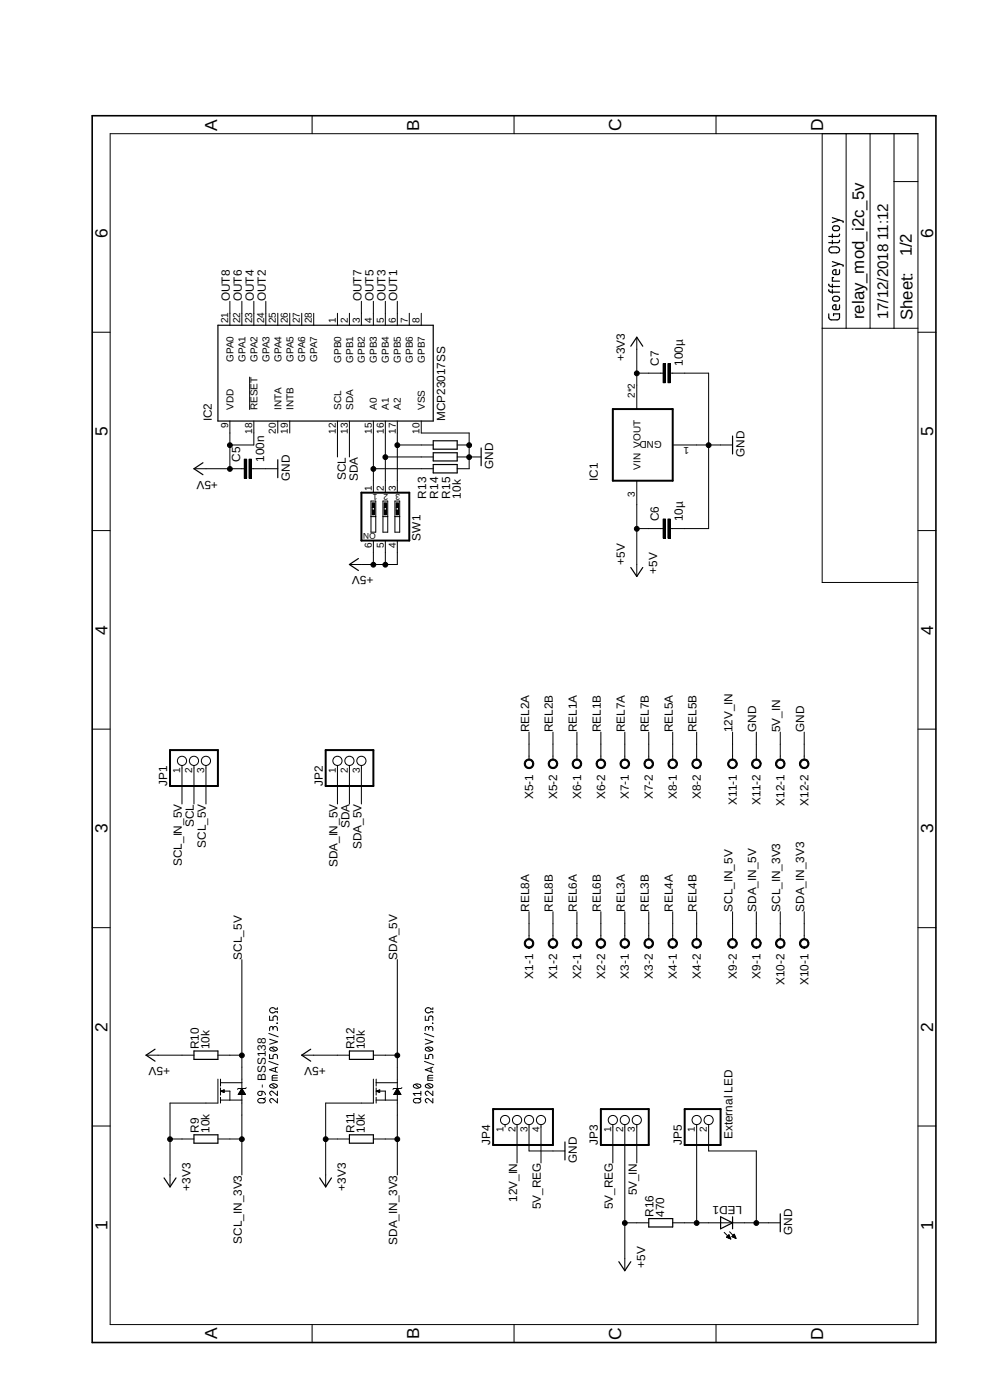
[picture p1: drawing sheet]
<svg xmlns="http://www.w3.org/2000/svg" width="210mm" height="297mm" viewBox="0 0 210 297" stroke-linecap="round" stroke-linejoin="round" font-family="sans-serif">
<path d="M19.2 24.2l179.9 261.2M199.1 24.2l-179.9 261.2" fill="none" stroke="#fff" stroke-width=".21"/>
<g fill="none" stroke="#000" stroke-width=".25">
<path d="M176 52.6l.2-.1a1.77 1.77 0 0 1 1.8 .1 .62 .62 0 0 1 0 .7 .62 .62 0 0 1-.5 .3h-1.1a.61 .61 0 0 1-.5-.3 .61 .61 0 0 1 .1-.7zM176.6 49.7v.7M176.6 51v.7M176.6 46.2l2.3 .7v.3M176.6 55.5l2.3 .8v.2M176.7 48.1a.91 .91 0 0 1 1.4 .2 .52 .52 0 0 1-.5 .6h-.5a.51 .51 0 0 1-.4-.8zM176.8 58.9h-.2v.7h1.5M178.1 57.2v.9l-.4 .2h-.6a.53 .53 0 0 1-.5-.7 .53 .53 0 0 1 .7-.4v1.1M178.1 51a.38 .38 0 0 1-.4 .5h-1.9M178.1 49.7a.38 .38 0 0 1-.4 .5h-1.9M178.1 56l-1.5 .5M178.1 46.7l-1.5 .5"/>
<path d="M46.2 69h45.7v20.3h-45.7zM133.8 73.4l1.3-1.9 1.3 1.9M175.8 66.6l.1 .9 .2 .3 1.5 .1 .4-.2 .1-1.1h-1.3v.4M175.8 61.5l.1 .3 .3 .2h1.9M175.8 60.3l.1 .3 .3 .2h1.9M176.6 60.3v.7M176.6 61.5v.7M176.7 63.1a.88 .88 0 0 1 1.4 .2 .47 .47 0 0 1-.5 .6h-.5a.49 .49 0 0 1-.5-.3 .49 .49 0 0 1 .1-.5zM178.1 64.7v.8l-.4 .2h-.6a.53 .53 0 0 1-.5-.7 .53 .53 0 0 1 .7-.3v1M43.1 98.2l-2 1.2 2 1.3M58.9 97.5v3.8M91.9 93.5h5.1v1.8h-5.1z"/>
<path d="M91.9 96.1h5.1v1.7h-5.1zM91.9 98.6h5.1v1.7h-5.1zM102.1 95v3.8M155.4 92.5v3.8M76 118.5l-1.9 1.3 1.9 1.2M133.8 120.4l1.3 1.9 1.3-1.9M32.9 222.6l-1.9 1.3 1.9 1.2M41.1 223h5.1v1.7h-5.1zM65.9 222.6l-1.9 1.3 1.9 1.2M74.1 223h5.1v1.7h-5.1zM34.8 249.9l1.3 1.9 1.2-1.9M41.1 240.7h5.1v1.8h-5.1z"/>
<path d="M67.8 249.9l1.3 1.9 1.2-1.9M74.1 240.7h5.1v1.8h-5.1zM119.8 242.3v3.8M137.6 258.5h5.1v1.8h-5.1zM152.9 258.1l2.5 1.3-2.5 1.3zM155.4 258.1v2.6M165.5 257.5v3.8M131.3 267.7l1.2 1.9 1.3-1.9"/>
</g>
<g fill="none" stroke="#000" stroke-width=".21">
<path d="M23.4 28.4h171.3v252.6h-171.3zM66.2 24.6v3.8M109.1 24.6v3.8M151.9 24.6v3.8M174.4 28.4v95.2h20.3M179.5 28.4v41.2M184.6 28.4v41.2M189.7 38.5h5M189.7 28.4v41.2M19.6 70.5h3.8M48.8 63.9v5.1M51.3 63.9v5.1"/>
<path d="M53 79.9v7.1M53.8 63.9v5.1M56.4 63.9v5.1M58.9 66.5v2.5M61.5 66.5v2.5M64 66.5v2.5M66.5 66.5v2.5M71.6 66.5v2.5M74.1 66.5v2.5M76.7 63.9v5.1M79.2 63.9v5.1M81.7 63.9v5.1"/>
<path d="M84.3 63.9v5.1M86.8 66.5v2.5M89.4 66.5v2.5M135.1 71.5v15.3M135.1 79.2h5.6M140.7 77.1h.5v4.1h-.5zM141.7 77.1h.5v4.1h-.5zM142.2 79.2h8.1v32.9h-8.1M174.4 69.6h20.3M194.7 70.5h3.8M41.1 99.4h10.7M48.8 89.3v10.1"/>
<path d="M51.8 97.4h.5v4.1h-.5zM52.8 97.4h.5v4.1h-.5zM53.3 99.4h5.6M53.8 89.3v5.1h-5M58.9 89.3v2.6M61.5 89.3v2.6M71.6 89.3v7.6M74.1 89.3v7.6M79.2 89.3v15.2M79.2 99.4h12.7M81.7 89.3v15.2M81.7 96.9h10.2"/>
<path d="M84.3 89.3v15.2M84.3 94.4h7.6M89.4 89.3v2.6h10.1v7.5h-2.5M97 96.9h5.1M97 94.4h2.5M142.7 94.4h12.7M19.6 112.6h3.8M78.7 106.3h1v6.6h-1zM78.7 109.6h1M79 108.2h.5v1h-.5zM79 106.7h.5v1h-.5zM79 107.7v.5"/>
<path d="M79.2 114.7v5.1M79.5 107.7v.5M81.2 106.3h1.1v6.6h-1.1zM81.2 109.6h1.1M81.5 108.2h.5v1h-.5zM81.5 106.7h.5v1h-.5zM81.5 107.7v.5M81.7 114.7v5.1M82 107.7v.5M83.8 106.3h1v6.6h-1zM83.8 109.6h1M84 108.2h.5v1h-.5z"/>
<path d="M84 106.7h.5v1h-.5zM84 107.7v.5M84.3 114.7v5.1h-10.2M84.5 107.7v.5M135.1 102v20.3M135.1 112.1h5.6M140.7 110.1h.5v4.1h-.5zM141.7 110.1h.5v4.1h-.5zM194.7 112.6h3.8M19.6 154.7h3.8M112.2 155.3v5.9M117.3 155.3v5.9"/>
<path d="M122.4 155.3v5.9M127.5 155.3v5.9M132.5 155.3v5.9M137.6 155.3v5.9M142.7 155.3v5.9M147.8 155.3v5.9M155.4 155.3v5.9M160.4 155.3v5.9M165.5 155.3v5.9M170.6 155.3v5.9M194.7 154.7h3.8M38.6 162.4v8.2"/>
<path d="M41.1 162.4v8.2M43.7 162.4v8.2M71.6 162.4v8.2M74.1 162.4v8.2M76.7 162.4v8.2M111.6 161.2a1.02 1.02 0 0 1 1.6 .5 1.02 1.02 0 0 1-1 1.4v-.3a.78 .78 0 0 1-.6-1.1 .78 .78 0 0 1 1.2-.2 .78 .78 0 0 1-.3 1.3h-.3v.3a1.03 1.03 0 0 1-.9-.7 1.03 1.03 0 0 1 .3-1.2zM116.7 161.2a1.02 1.02 0 0 1 1.6 .5 1.02 1.02 0 0 1-1 1.4v-.3a.78 .78 0 0 1-.7-1.1 .78 .78 0 0 1 1.3-.2 .78 .78 0 0 1-.3 1.3h-.3v.3a1.03 1.03 0 0 1-1-.7 1.03 1.03 0 0 1 .4-1.2zM121.8 161.2a1.02 1.02 0 0 1 1.6 .5 1.02 1.02 0 0 1-1 1.4v-.3a.78 .78 0 0 1-.7-1.1 .78 .78 0 0 1 1.3-.2 .78 .78 0 0 1-.3 1.3h-.3v.3a1.03 1.03 0 0 1-1-.7 1.03 1.03 0 0 1 .4-1.2zM126.9 161.2a1.02 1.02 0 0 1 1.5 .5 1.02 1.02 0 0 1-.9 1.4v-.3a.78 .78 0 0 1-.7-1.1 .78 .78 0 0 1 1.3-.2 .78 .78 0 0 1-.3 1.3h-.3v.3a1.03 1.03 0 0 1-1-.7 1.03 1.03 0 0 1 .4-1.2zM132 161.2a1.02 1.02 0 0 1 1.5 .5 1.02 1.02 0 0 1-1 1.4v-.3a.78 .78 0 0 1-.6-1.1 .78 .78 0 0 1 1.3-.2 .78 .78 0 0 1-.4 1.3h-.3v.3a1.03 1.03 0 0 1-.9-.7 1.03 1.03 0 0 1 .4-1.2zM137 161.2a1.03 1.03 0 0 1 1.6 .5 1.03 1.03 0 0 1-1 1.4v-.3a.78 .78 0 0 1-.6-1.1 .78 .78 0 0 1 1.2-.2 .78 .78 0 0 1-.3 1.3h-.3v.3a1.05 1.05 0 0 1-.9-.7 1.05 1.05 0 0 1 .3-1.2zM142.1 161.2a1.03 1.03 0 0 1 1.6 .5 1.03 1.03 0 0 1-1 1.4v-.3a.78 .78 0 0 1-.7-1.1 .78 .78 0 0 1 1.3-.2 .78 .78 0 0 1-.3 1.3h-.3v.3a1.05 1.05 0 0 1-1-.7 1.05 1.05 0 0 1 .4-1.2z"/>
<path d="M147.2 161.2a1.03 1.03 0 0 1 1.5 .5 1.03 1.03 0 0 1-.9 1.4v-.3a.78 .78 0 0 1-.7-1.1 .78 .78 0 0 1 1.3-.2 .78 .78 0 0 1-.3 1.3h-.3v.3a1.05 1.05 0 0 1-1-.7 1.05 1.05 0 0 1 .4-1.2zM154.8 161.2a1.02 1.02 0 0 1 1.5 .5 1.02 1.02 0 0 1-.9 1.4v-.3a.78 .78 0 0 1-.7-1.1 .78 .78 0 0 1 1.3-.2 .78 .78 0 0 1-.3 1.3h-.3v.3a1.03 1.03 0 0 1-1-.7 1.03 1.03 0 0 1 .4-1.2zM159.9 161.2a1.02 1.02 0 0 1 1.5 .5 1.02 1.02 0 0 1-1 1.4v-.3a.78 .78 0 0 1-.6-1.1 .78 .78 0 0 1 1.3-.2 .78 .78 0 0 1-.3 1.3h-.4v.3a1.03 1.03 0 0 1-.9-.7 1.03 1.03 0 0 1 .4-1.2zM164.9 161.2a1.02 1.02 0 0 1 1.6 .5 1.02 1.02 0 0 1-1 1.4v-.3a.78 .78 0 0 1-.6-1.1 .78 .78 0 0 1 1.3-.2 .78 .78 0 0 1-.3 1.3h-.4v.3a1.03 1.03 0 0 1-.9-.7 1.03 1.03 0 0 1 .3-1.2zM170 161.2a1.02 1.02 0 0 1 1.6 .5 1.02 1.02 0 0 1-1 1.4v-.3a.78 .78 0 0 1-.6-1.1 .78 .78 0 0 1 1.3-.2 .78 .78 0 0 1-.4 1.3h-.3v.3a1.03 1.03 0 0 1-1-.7 1.03 1.03 0 0 1 .4-1.2zM19.6 196.8h3.8M111.6 199.3a1.02 1.02 0 0 1 1.6 .5 1.02 1.02 0 0 1-1 1.4v-.3a.77 .77 0 0 1-.8-1 .77 .77 0 0 1 1.3-.3 .77 .77 0 0 1-.2 1.2l-.3 .1v.3a1.03 1.03 0 0 1-.9-.7 1.03 1.03 0 0 1 .3-1.2zM112.2 193.4v5.9M116.7 199.3a1.02 1.02 0 0 1 1.6 .5 1.02 1.02 0 0 1-1 1.4v-.3a.77 .77 0 0 1-.8-1 .77 .77 0 0 1 1.2-.3 .77 .77 0 0 1-.1 1.2l-.3 .1v.3a1.03 1.03 0 0 1-1-.7 1.03 1.03 0 0 1 .4-1.2zM117.3 193.4v5.9M121.8 199.3a1.02 1.02 0 0 1 1.6 .5 1.02 1.02 0 0 1-1 1.4v-.3a.77 .77 0 0 1-.8-1 .77 .77 0 0 1 1.2-.3 .77 .77 0 0 1-.1 1.2l-.3 .1v.3a1.03 1.03 0 0 1-1-.7 1.03 1.03 0 0 1 .4-1.2zM122.4 193.4v5.9"/>
<path d="M126.9 199.3a1.02 1.02 0 0 1 1.5 .5 1.02 1.02 0 0 1-.9 1.4v-.3a.77 .77 0 0 1-.8-1 .77 .77 0 0 1 1.2-.3 .77 .77 0 0 1-.1 1.2l-.3 .1v.3a1.03 1.03 0 0 1-1-.7 1.03 1.03 0 0 1 .4-1.2zM127.5 193.4v5.9M132 199.3a1.02 1.02 0 0 1 1.5 .5 1.02 1.02 0 0 1-1 1.4v-.3a.77 .77 0 0 1-.7-1 .77 .77 0 0 1 1.2-.3 .77 .77 0 0 1-.2 1.2l-.3 .1v.3a1.03 1.03 0 0 1-.9-.7 1.03 1.03 0 0 1 .4-1.2zM132.5 193.4v5.9M137 199.3a1.03 1.03 0 0 1 1.6 .5 1.03 1.03 0 0 1-1 1.4v-.3a.77 .77 0 0 1-.8-1 .77 .77 0 0 1 1.3-.3 .77 .77 0 0 1-.2 1.2l-.3 .1v.3a1.05 1.05 0 0 1-.9-.7 1.05 1.05 0 0 1 .3-1.2zM137.6 193.4v5.9M142.1 199.3a1.03 1.03 0 0 1 1.6 .5 1.03 1.03 0 0 1-1 1.4v-.3a.77 .77 0 0 1-.8-1 .77 .77 0 0 1 1.2-.3 .77 .77 0 0 1-.1 1.2l-.3 .1v.3a1.05 1.05 0 0 1-1-.7 1.05 1.05 0 0 1 .4-1.2zM142.7 193.4v5.9M147.2 199.3a1.03 1.03 0 0 1 1.5 .5 1.03 1.03 0 0 1-.9 1.4v-.3a.77 .77 0 0 1-.8-1 .77 .77 0 0 1 1.2-.3 .77 .77 0 0 1-.1 1.2l-.3 .1v.3a1.05 1.05 0 0 1-1-.7 1.05 1.05 0 0 1 .4-1.2zM147.8 193.4v5.9M154.8 199.3a1.02 1.02 0 0 1 1.5 .5 1.02 1.02 0 0 1-.9 1.4v-.3a.77 .77 0 0 1-.8-1 .77 .77 0 0 1 1.2-.3 .77 .77 0 0 1-.1 1.2l-.3 .1v.3a1.03 1.03 0 0 1-1-.7 1.03 1.03 0 0 1 .4-1.2zM155.4 193.4v5.9"/>
<path d="M159.9 199.3a1.02 1.02 0 0 1 1.5 .5 1.02 1.02 0 0 1-1 1.4v-.3a.77 .77 0 0 1-.7-1 .77 .77 0 0 1 1.2-.3 .77 .77 0 0 1-.1 1.2l-.4 .1v.3a1.03 1.03 0 0 1-.9-.7 1.03 1.03 0 0 1 .4-1.2zM160.4 193.4v5.9M164.9 199.3a1.02 1.02 0 0 1 1.6 .5 1.02 1.02 0 0 1-1 1.4v-.3a.77 .77 0 0 1-.7-1 .77 .77 0 0 1 1.2-.3 .77 .77 0 0 1-.1 1.2l-.4 .1v.3a1.03 1.03 0 0 1-.9-.7 1.03 1.03 0 0 1 .3-1.2zM165.5 193.4v5.9M170 199.3a1.02 1.02 0 0 1 1.6 .5 1.02 1.02 0 0 1-1 1.4v-.3a.77 .77 0 0 1-.7-1 .77 .77 0 0 1 1.2-.3 .77 .77 0 0 1-.2 1.2l-.3 .1v.3a1.03 1.03 0 0 1-1-.7 1.03 1.03 0 0 1 .4-1.2zM170.6 193.4v5.9M194.7 196.8h3.8M51.3 203.6v45.7M57 219.2l2 .8M57.2 215.6v.9h.7v-.6l.4-.3a.4 .4 0 0 1 .5 .3v.6M57.9 218.2a.47 .47 0 0 1 .5-.4 .47 .47 0 0 1 .4 .4v.5M57.9 218.5v-.4a.36 .36 0 0 0-.3-.3 .36 .36 0 0 0-.4 .3v.6"/>
<path d="M58.8 217v.1zM58.8 213.8v.3h-.4a.62 .62 0 0 0-1-.2 .62 .62 0 0 0 0 .9 .62 .62 0 0 0 1-.2h.4v.3M84.3 203.6v27.3M90 219.2l2 .8M90.2 215.6v.9h.7v-.6a.46 .46 0 0 1 .5-.3 .46 .46 0 0 1 .4 .3v.6M90.9 218.2l.1-.2a.43 .43 0 0 1 .5-.2 .43 .43 0 0 1 .3 .4v.5M90.9 218.5v-.6a.37 .37 0 0 0-.4-.1 .37 .37 0 0 0-.3 .3v.6M91.7 217l.1 .1zM91.8 213.8v.3h-.4a.62 .62 0 0 0-1-.2 .62 .62 0 0 0 0 .9 .62 .62 0 0 0 1-.2h.4v.3M19.6 238.9h3.8M31 223.9h10.1M46.2 228.9v5.1h-10.1v17.8"/>
<path d="M46.2 223.9h5.1M46.8 228.9v1.5M46.8 230.8v1.5M46.8 232.8v1.2M46.8 233.4h4.5M46.8 229.7h4.5M46.8 231.5l.7-.3v.5zM46.8 231.5h.1M46.9 231.4v.2M47 231.4v.2M47.1 231.4v.2M47.2 231.4v.2"/>
<path d="M47.3 231.4v.2M47.4 231.3v.4M47.5 231.3v.4M47.5 231.5h1.3v1.9M50.5 232.2h.1M50.6 232v.2M50.7 231.9v.3M50.8 231.7v.5M50.9 231.6v.6M51 231.4v.8M51.1 231.3v.9M51.2 231.1v1.1"/>
<path d="M51.3 230.9l.8 1.3h-1.6zM51.4 231.1v1.1M51.4 231.2v1M51.5 231.4v.8M51.6 231.5v.7M51.7 231.6v.6M51.8 231.8v.4M51.9 231.9v.3M52 232.1v.1M52.2 230.8l-.1 .1h-1.6l-.1 .2M54.7 231.7l.4-.2h.5v.6a.46 .46 0 0 1-.6 .3 .46 .46 0 0 1-.3-.7zM54.9 233.1l.9-.1a.47 .47 0 0 1 .5 .5 .47 .47 0 0 1-.5 .5h-.7a.46 .46 0 0 1-.4-.4 .46 .46 0 0 1 .2-.5z"/>
<path d="M55.6 231.5a.72 .72 0 0 1 .7 .7M56.3 232.9l-.4 .4M57 225.2l2 .7M57.2 223.7v.9h.7v-.6l.4-.3a.4 .4 0 0 1 .5 .3v.6M57.2 220.5l1.6 .5-1.6 .5M57.3 230.2l.1-.1a.96 .96 0 0 1 1.4 .3 .96 .96 0 0 1-1.6 0zM57.3 222.4l.7-.3a.56 .56 0 0 1 .8 .7l-.8 .2a.58 .58 0 0 1-.7-.6zM57.6 230l.9 .8M57.6 222.2l.9 .7M57.7 228.7h1.1M58.4 226.5v.9M58.8 233v1l-.9-.8a.45 .45 0 0 0-.7 .2 .45 .45 0 0 0 .4 .6"/>
<path d="M58.8 231.5v.9l-.9-.8a.44 .44 0 0 0-.7 .2 .44 .44 0 0 0 .4 .6M58.8 228.1h-.8l-.3 .3v.8h1.1M58.8 226.4l-1.6 .5 1.6 .6M64 223.9h10.1M79.2 228.9v5.1h-10.1v17.8M79.2 223.9h5.1M79.8 233.4h4.5M79.8 229.7h4.5M79.8 228.9v1.5M79.8 230.8v1.5M79.8 232.8v1.2M79.8 231.5l.8-.3v.5z"/>
<path d="M79.9 231.5h.1M80 231.4v.2M80.1 231.4v.2M80.2 231.4v.2M80.3 231.3v.4M80.4 231.3v.4M80.5 231.3v.4M80.6 231.5h1.1v1.9M83.6 232.1v.1M83.7 231.9v.3M83.8 231.8v.4M83.9 231.6v.6"/>
<path d="M83.9 231.5v.7M84 231.4v.8M84.1 231.2v1M84.2 231.1v1.1M84.3 232.2v17.1M84.3 230.9l.7 1.3h-1.5zM84.3 231v1.2M84.4 231.1v1.1M84.5 231.3v.9M84.6 231.4v.8M84.7 231.6v.6M84.8 231.7v.5"/>
<path d="M84.8 231.9v.3M84.9 232v.2M85 232.2h.1M85.3 230.8l-.3 .1h-1.5l-.1 .2M87.9 233.1l1-.1a.47 .47 0 0 1 .4 .5 .47 .47 0 0 1-.4 .5h-.8a.48 .48 0 0 1-.4-.4 .48 .48 0 0 1 .2-.5zM87.9 230.1l.6-.1a.58 .58 0 0 1 .7 .6l-.1 .1a.96 .96 0 0 1-1.4-.3zM88.1 230l.8 .8M89.3 232.9l-.4 .4M89.3 232h-1.6l.4 .4M89.3 231.5v.9M90 225.2l2 .7M90.2 223.7v.9h.7v-.6a.46 .46 0 0 1 .5-.3 .46 .46 0 0 1 .4 .3v.6"/>
<path d="M90.2 220.5l1.6 .5-1.6 .5M90.3 222.4l.7-.3a.58 .58 0 0 1 .8 .7l-.8 .2a.67 .67 0 0 1-.8-.4zM90.4 230.1a.96 .96 0 0 1 1.4 .3 .93 .93 0 0 1-1.6 0zM90.6 230l.9 .8M90.6 222.2l.9 .7M90.8 228.7h1M91.4 226.5v.9M91.8 233v1l-.9-.8a.46 .46 0 0 0-.7 .1 .46 .46 0 0 0 .4 .7M91.8 231.5v.9l-.9-.8a.45 .45 0 0 0-.7 .2 .45 .45 0 0 0 .4 .6M91.8 228.1h-.8l-.2 .3v.8h1M91.8 226.4l-1.6 .5 1.6 .6M107.1 238.5v.6"/>
<path d="M109.7 238.5v8.2M112.2 238.5v5.7h7.6M114.8 238.5v8.2M130 238.5v8.2M132.5 238.5v31.1M135.1 238.5v8.2M147.8 238.5v20.9M150.3 238.5v5.7h10.1v15.2M194.7 238.9h3.8M36.1 241.6h5M46.2 241.6h5.1M69.1 241.6h5"/>
<path d="M79.2 241.6h5.1M132.5 259.4h5.1M142.7 259.4h22.8M153.6 261.5l1.4 1.3M154.1 262.5l.9 .3M154.1 262.5l.5-.5 .4 .8M154.1 262.5h.1M154.2 262.4v.1M154.3 262.3v.3M154.4 262.2v.4M154.5 262.1v.5M154.6 262v.7"/>
<path d="M154.8 261.3l1.3 1.4M154.8 262.3v.5M154.9 262.5v.3M154.9 262.7v.1M155.3 262.3l.8 .4M155.3 262.3l.4-.5 .4 .9M155.4 262.2l-.1 .1M155.4 262.1v.3M155.5 262v.5M155.7 262v.5M155.7 261.9v.7M155.8 262v.6"/>
<path d="M155.9 262.2v.4M156 262.4v.3M156.1 262.6v.1M66.2 281v3.8M109.1 281v3.8M151.9 281v3.8"/>
<circle cx="135.1" cy="79.2" r=".51"/>
<circle cx="48.8" cy="99.5" r=".51"/>
<circle cx="48.8" cy="94.4" r=".51"/>
<circle cx="79.2" cy="99.5" r=".51"/>
<circle cx="81.7" cy="97" r=".51"/>
<circle cx="84.3" cy="94.4" r=".51"/>
<circle cx="99.5" cy="97" r=".51"/>
<circle cx="99.5" cy="94.4" r=".51"/>
<circle cx="150.3" cy="94.4" r=".51"/>
<circle cx="79.2" cy="119.8" r=".51"/>
<circle cx="81.7" cy="119.8" r=".51"/>
<circle cx="135.1" cy="112.2" r=".51"/>
<circle cx="38.6" cy="161.4" r=".98"/>
<circle cx="41.1" cy="161.4" r=".98"/>
<circle cx="43.7" cy="161.4" r=".98"/>
<circle cx="71.6" cy="161.4" r=".98"/>
<circle cx="74.1" cy="161.4" r=".98"/>
<circle cx="76.7" cy="161.4" r=".98"/>
<circle cx="51.3" cy="223.9" r=".51"/>
<circle cx="84.3" cy="223.9" r=".51"/>
<circle cx="107.1" cy="237.6" r=".98"/>
<circle cx="109.7" cy="237.6" r=".98"/>
<circle cx="112.2" cy="237.6" r=".98"/>
<circle cx="114.8" cy="237.6" r=".98"/>
<circle cx="130" cy="237.6" r=".98"/>
<circle cx="132.5" cy="237.6" r=".98"/>
<circle cx="135.1" cy="237.6" r=".98"/>
<circle cx="147.8" cy="237.6" r=".98"/>
<circle cx="150.3" cy="237.6" r=".98"/>
<circle cx="36.1" cy="241.7" r=".51"/>
<circle cx="51.3" cy="241.7" r=".51"/>
<circle cx="69.1" cy="241.7" r=".51"/>
<circle cx="84.3" cy="241.7" r=".51"/>
<circle cx="132.5" cy="259.5" r=".51"/>
<circle cx="147.8" cy="259.5" r=".51"/>
<circle cx="160.4" cy="259.5" r=".51"/>
</g>
<path d="M19.6 24.6h178.9v260.2h-178.9z" fill="none" stroke="#000" stroke-width=".34"/>
<g fill="#000">
<path d="M140.7 77.1h.5v4.1h-.5z" fill-rule="evenodd"/>
<path d="M141.7 77.1h.5v4.1h-.5z" fill-rule="evenodd"/>
<path d="M51.8 97.4h.5v4.1h-.5z" fill-rule="evenodd"/>
<path d="M52.8 97.4h.5v4.1h-.5z" fill-rule="evenodd"/>
<path d="M79 108.2h.5v1h-.5z" fill-rule="evenodd"/>
<path d="M79 106.7h.5v1h-.5z" fill-rule="evenodd"/>
<path d="M81.5 108.2h.5v1h-.5z" fill-rule="evenodd"/>
<path d="M81.5 106.7h.5v1h-.5z" fill-rule="evenodd"/>
<path d="M84 108.2h.5v1h-.5z" fill-rule="evenodd"/>
<path d="M84 106.7h.5v1h-.5z" fill-rule="evenodd"/>
<path d="M140.7 110.1h.5v4.1h-.5z" fill-rule="evenodd"/>
<path d="M141.7 110.1h.5v4.1h-.5z" fill-rule="evenodd"/>
<path d="M111.6 161.2a1.02 1.02 0 0 1 1.6 .5 1.02 1.02 0 0 1-1 1.4v-.3a.78 .78 0 0 1-.6-1.1 .78 .78 0 0 1 1.2-.2 .78 .78 0 0 1-.3 1.3h-.3v.3a1.03 1.03 0 0 1-.9-.7 1.03 1.03 0 0 1 .3-1.2z" fill-rule="evenodd"/>
<path d="M116.7 161.2a1.02 1.02 0 0 1 1.6 .5 1.02 1.02 0 0 1-1 1.4v-.3a.78 .78 0 0 1-.7-1.1 .78 .78 0 0 1 1.3-.2 .78 .78 0 0 1-.3 1.3h-.3v.3a1.03 1.03 0 0 1-1-.7 1.03 1.03 0 0 1 .4-1.2z" fill-rule="evenodd"/>
<path d="M121.8 161.2a1.02 1.02 0 0 1 1.6 .5 1.02 1.02 0 0 1-1 1.4v-.3a.78 .78 0 0 1-.7-1.1 .78 .78 0 0 1 1.3-.2 .78 .78 0 0 1-.3 1.3h-.3v.3a1.03 1.03 0 0 1-1-.7 1.03 1.03 0 0 1 .4-1.2z" fill-rule="evenodd"/>
<path d="M126.9 161.2a1.02 1.02 0 0 1 1.5 .5 1.02 1.02 0 0 1-.9 1.4v-.3a.78 .78 0 0 1-.7-1.1 .78 .78 0 0 1 1.3-.2 .78 .78 0 0 1-.3 1.3h-.3v.3a1.03 1.03 0 0 1-1-.7 1.03 1.03 0 0 1 .4-1.2z" fill-rule="evenodd"/>
<path d="M132 161.2a1.02 1.02 0 0 1 1.5 .5 1.02 1.02 0 0 1-1 1.4v-.3a.78 .78 0 0 1-.6-1.1 .78 .78 0 0 1 1.3-.2 .78 .78 0 0 1-.4 1.3h-.3v.3a1.03 1.03 0 0 1-.9-.7 1.03 1.03 0 0 1 .4-1.2z" fill-rule="evenodd"/>
<path d="M137 161.2a1.03 1.03 0 0 1 1.6 .5 1.03 1.03 0 0 1-1 1.4v-.3a.78 .78 0 0 1-.6-1.1 .78 .78 0 0 1 1.2-.2 .78 .78 0 0 1-.3 1.3h-.3v.3a1.05 1.05 0 0 1-.9-.7 1.05 1.05 0 0 1 .3-1.2z" fill-rule="evenodd"/>
<path d="M142.1 161.2a1.03 1.03 0 0 1 1.6 .5 1.03 1.03 0 0 1-1 1.4v-.3a.78 .78 0 0 1-.7-1.1 .78 .78 0 0 1 1.3-.2 .78 .78 0 0 1-.3 1.3h-.3v.3a1.05 1.05 0 0 1-1-.7 1.05 1.05 0 0 1 .4-1.2z" fill-rule="evenodd"/>
<path d="M147.2 161.2a1.03 1.03 0 0 1 1.5 .5 1.03 1.03 0 0 1-.9 1.4v-.3a.78 .78 0 0 1-.7-1.1 .78 .78 0 0 1 1.3-.2 .78 .78 0 0 1-.3 1.3h-.3v.3a1.05 1.05 0 0 1-1-.7 1.05 1.05 0 0 1 .4-1.2z" fill-rule="evenodd"/>
<path d="M154.8 161.2a1.02 1.02 0 0 1 1.5 .5 1.02 1.02 0 0 1-.9 1.4v-.3a.78 .78 0 0 1-.7-1.1 .78 .78 0 0 1 1.3-.2 .78 .78 0 0 1-.3 1.3h-.3v.3a1.03 1.03 0 0 1-1-.7 1.03 1.03 0 0 1 .4-1.2z" fill-rule="evenodd"/>
<path d="M159.9 161.2a1.02 1.02 0 0 1 1.5 .5 1.02 1.02 0 0 1-1 1.4v-.3a.78 .78 0 0 1-.6-1.1 .78 .78 0 0 1 1.3-.2 .78 .78 0 0 1-.3 1.3h-.4v.3a1.03 1.03 0 0 1-.9-.7 1.03 1.03 0 0 1 .4-1.2z" fill-rule="evenodd"/>
<path d="M164.9 161.2a1.02 1.02 0 0 1 1.6 .5 1.02 1.02 0 0 1-1 1.4v-.3a.78 .78 0 0 1-.6-1.1 .78 .78 0 0 1 1.3-.2 .78 .78 0 0 1-.3 1.3h-.4v.3a1.03 1.03 0 0 1-.9-.7 1.03 1.03 0 0 1 .3-1.2z" fill-rule="evenodd"/>
<path d="M170 161.2a1.02 1.02 0 0 1 1.6 .5 1.02 1.02 0 0 1-1 1.4v-.3a.78 .78 0 0 1-.6-1.1 .78 .78 0 0 1 1.3-.2 .78 .78 0 0 1-.4 1.3h-.3v.3a1.03 1.03 0 0 1-1-.7 1.03 1.03 0 0 1 .4-1.2z" fill-rule="evenodd"/>
<path d="M111.6 199.3a1.02 1.02 0 0 1 1.6 .5 1.02 1.02 0 0 1-1 1.4v-.3a.77 .77 0 0 1-.8-1 .77 .77 0 0 1 1.3-.3 .77 .77 0 0 1-.2 1.2l-.3 .1v.3a1.03 1.03 0 0 1-.9-.7 1.03 1.03 0 0 1 .3-1.2z" fill-rule="evenodd"/>
<path d="M116.7 199.3a1.02 1.02 0 0 1 1.6 .5 1.02 1.02 0 0 1-1 1.4v-.3a.77 .77 0 0 1-.8-1 .77 .77 0 0 1 1.2-.3 .77 .77 0 0 1-.1 1.2l-.3 .1v.3a1.03 1.03 0 0 1-1-.7 1.03 1.03 0 0 1 .4-1.2z" fill-rule="evenodd"/>
<path d="M121.8 199.3a1.02 1.02 0 0 1 1.6 .5 1.02 1.02 0 0 1-1 1.4v-.3a.77 .77 0 0 1-.8-1 .77 .77 0 0 1 1.2-.3 .77 .77 0 0 1-.1 1.2l-.3 .1v.3a1.03 1.03 0 0 1-1-.7 1.03 1.03 0 0 1 .4-1.2z" fill-rule="evenodd"/>
<path d="M126.9 199.3a1.02 1.02 0 0 1 1.5 .5 1.02 1.02 0 0 1-.9 1.4v-.3a.77 .77 0 0 1-.8-1 .77 .77 0 0 1 1.2-.3 .77 .77 0 0 1-.1 1.2l-.3 .1v.3a1.03 1.03 0 0 1-1-.7 1.03 1.03 0 0 1 .4-1.2z" fill-rule="evenodd"/>
<path d="M132 199.3a1.02 1.02 0 0 1 1.5 .5 1.02 1.02 0 0 1-1 1.4v-.3a.77 .77 0 0 1-.7-1 .77 .77 0 0 1 1.2-.3 .77 .77 0 0 1-.2 1.2l-.3 .1v.3a1.03 1.03 0 0 1-.9-.7 1.03 1.03 0 0 1 .4-1.2z" fill-rule="evenodd"/>
<path d="M137 199.3a1.03 1.03 0 0 1 1.6 .5 1.03 1.03 0 0 1-1 1.4v-.3a.77 .77 0 0 1-.8-1 .77 .77 0 0 1 1.3-.3 .77 .77 0 0 1-.2 1.2l-.3 .1v.3a1.05 1.05 0 0 1-.9-.7 1.05 1.05 0 0 1 .3-1.2z" fill-rule="evenodd"/>
<path d="M142.1 199.3a1.03 1.03 0 0 1 1.6 .5 1.03 1.03 0 0 1-1 1.4v-.3a.77 .77 0 0 1-.8-1 .77 .77 0 0 1 1.2-.3 .77 .77 0 0 1-.1 1.2l-.3 .1v.3a1.05 1.05 0 0 1-1-.7 1.05 1.05 0 0 1 .4-1.2z" fill-rule="evenodd"/>
<path d="M147.2 199.3a1.03 1.03 0 0 1 1.5 .5 1.03 1.03 0 0 1-.9 1.4v-.3a.77 .77 0 0 1-.8-1 .77 .77 0 0 1 1.2-.3 .77 .77 0 0 1-.1 1.2l-.3 .1v.3a1.05 1.05 0 0 1-1-.7 1.05 1.05 0 0 1 .4-1.2z" fill-rule="evenodd"/>
<path d="M154.8 199.3a1.02 1.02 0 0 1 1.5 .5 1.02 1.02 0 0 1-.9 1.4v-.3a.77 .77 0 0 1-.8-1 .77 .77 0 0 1 1.2-.3 .77 .77 0 0 1-.1 1.2l-.3 .1v.3a1.03 1.03 0 0 1-1-.7 1.03 1.03 0 0 1 .4-1.2z" fill-rule="evenodd"/>
<path d="M159.9 199.3a1.02 1.02 0 0 1 1.5 .5 1.02 1.02 0 0 1-1 1.4v-.3a.77 .77 0 0 1-.7-1 .77 .77 0 0 1 1.2-.3 .77 .77 0 0 1-.1 1.2l-.4 .1v.3a1.03 1.03 0 0 1-.9-.7 1.03 1.03 0 0 1 .4-1.2z" fill-rule="evenodd"/>
<path d="M164.9 199.3a1.02 1.02 0 0 1 1.6 .5 1.02 1.02 0 0 1-1 1.4v-.3a.77 .77 0 0 1-.7-1 .77 .77 0 0 1 1.2-.3 .77 .77 0 0 1-.1 1.2l-.4 .1v.3a1.03 1.03 0 0 1-.9-.7 1.03 1.03 0 0 1 .3-1.2z" fill-rule="evenodd"/>
<path d="M170 199.3a1.02 1.02 0 0 1 1.6 .5 1.02 1.02 0 0 1-1 1.4v-.3a.77 .77 0 0 1-.7-1 .77 .77 0 0 1 1.2-.3 .77 .77 0 0 1-.2 1.2l-.3 .1v.3a1.03 1.03 0 0 1-1-.7 1.03 1.03 0 0 1 .4-1.2z" fill-rule="evenodd"/>
<circle cx="135.1" cy="79.2" r=".51"/>
<circle cx="48.8" cy="99.5" r=".51"/>
<circle cx="48.8" cy="94.4" r=".51"/>
<circle cx="79.2" cy="99.5" r=".51"/>
<circle cx="81.7" cy="97" r=".51"/>
<circle cx="84.3" cy="94.4" r=".51"/>
<circle cx="99.5" cy="97" r=".51"/>
<circle cx="99.5" cy="94.4" r=".51"/>
<circle cx="150.3" cy="94.4" r=".51"/>
<circle cx="79.2" cy="119.8" r=".51"/>
<circle cx="81.7" cy="119.8" r=".51"/>
<circle cx="135.1" cy="112.2" r=".51"/>
<circle cx="51.3" cy="223.9" r=".51"/>
<circle cx="84.3" cy="223.9" r=".51"/>
<circle cx="36.1" cy="241.7" r=".51"/>
<circle cx="51.3" cy="241.7" r=".51"/>
<circle cx="69.1" cy="241.7" r=".51"/>
<circle cx="84.3" cy="241.7" r=".51"/>
<circle cx="132.5" cy="259.5" r=".51"/>
<circle cx="147.8" cy="259.5" r=".51"/>
<circle cx="160.4" cy="259.5" r=".51"/>
</g>
<path d="M130 86.8h12.7v15.2h-12.7zM76.7 104.5h10.1v10.2h-10.1zM36.1 159.1h10.1v7.7h-10.1zM69.1 159.1h10.1v7.7h-10.1zM104.6 235.3h12.7v7.6h-12.7zM127.5 235.3h10.1v7.6h-10.1zM145.2 235.3h7.7v7.6h-7.7z" fill="none" stroke="#000" stroke-width=".42"/>
<g font-size="3.7">
<text x="46.1" y="27.7" transform="rotate(-90 46.1 27.7)">A</text>
<text x="88.9" y="27.7" transform="rotate(-90 88.9 27.7)">B</text>
<text x="131.8" y="27.8" transform="rotate(-90 131.8 27.8)">C</text>
<text x="174.6" y="27.8" transform="rotate(-90 174.6 27.8)">D</text>
<text x="22.8" y="50.4" transform="rotate(-90 22.8 50.4)">6</text>
<text x="198" y="50.4" transform="rotate(-90 198 50.4)">6</text>
<text x="22.8" y="92.5" transform="rotate(-90 22.8 92.5)">5</text>
<text x="198" y="92.5" transform="rotate(-90 198 92.5)">5</text>
<text x="22.8" y="134.7" transform="rotate(-90 22.8 134.7)">4</text>
<text x="198" y="134.7" transform="rotate(-90 198 134.7)">4</text>
<text x="22.8" y="176.7" transform="rotate(-90 22.8 176.7)">3</text>
<text x="198" y="176.7" transform="rotate(-90 198 176.7)">3</text>
<text x="22.8" y="218.9" transform="rotate(-90 22.8 218.9)">2</text>
<text x="198" y="218.9" transform="rotate(-90 198 218.9)">2</text>
<text x="22.8" y="261" transform="rotate(-90 22.8 261)">1</text>
<text x="198" y="261" transform="rotate(-90 198 261)">1</text>
<text x="46.1" y="284.1" transform="rotate(-90 46.1 284.1)">A</text>
<text x="88.9" y="284.1" transform="rotate(-90 88.9 284.1)">B</text>
<text x="131.8" y="284.2" transform="rotate(-90 131.8 284.2)">C</text>
<text x="174.6" y="284.2" transform="rotate(-90 174.6 284.2)">D</text>
</g>
<g font-size="3.6">
<text x="193.5" y="54.4" transform="rotate(-90 193.5 54.4)">1/2</text>
<text x="183.3" y="67.7" transform="rotate(-90 183.3 67.7)">relay_mod_i2c_5v</text>
<text x="193.6" y="68" transform="rotate(-90 193.6 68)">Sheet:</text>
</g>
<text font-size="3.2" x="188.4" y="67.7" transform="rotate(-90 188.4 67.7)">17/12/2018 11:12</text>
<g font-size="2.5">
<text x="48.8" y="63.9" transform="rotate(-90 48.8 63.9)">OUT8</text>
<text x="51.3" y="63.9" transform="rotate(-90 51.3 63.9)">OUT6</text>
<text x="53.8" y="63.9" transform="rotate(-90 53.8 63.9)">OUT4</text>
<text x="56.4" y="63.9" transform="rotate(-90 56.4 63.9)">OUT2</text>
<text x="76.7" y="63.9" transform="rotate(-90 76.7 63.9)">OUT7</text>
<text x="79.2" y="63.9" transform="rotate(-90 79.2 63.9)">OUT5</text>
<text x="81.7" y="63.9" transform="rotate(-90 81.7 63.9)">OUT3</text>
<text x="84.3" y="63.9" transform="rotate(-90 84.3 63.9)">OUT1</text>
<text x="132.5" y="76.6" transform="rotate(-90 132.5 76.6)">+3V3</text>
<text x="139.8" y="77.6" transform="rotate(-90 139.8 77.6)">C7</text>
<text x="144.9" y="77.6" transform="rotate(-90 144.9 77.6)">100µ</text>
<text x="45" y="89.3" transform="rotate(-90 45 89.3)">IC2</text>
<text x="94.4" y="89.3" transform="rotate(-90 94.4 89.3)">MCP23017SS</text>
<text x="46.2" y="102" transform="rotate(-180 46.2 102)">+5V</text>
<text x="50.9" y="98" transform="rotate(-90 50.9 98)">C5</text>
<text x="56" y="98" transform="rotate(-90 56 98)">100n</text>
<text x="61.5" y="102" transform="rotate(-90 61.5 102)">GND</text>
<text x="73.4" y="101.8" transform="rotate(-90 73.4 101.8)">SCL</text>
<text x="104.6" y="99.5" transform="rotate(-90 104.6 99.5)">GND</text>
<text x="126.8" y="102" transform="rotate(-90 126.8 102)">IC1</text>
<text x="157.9" y="96.9" transform="rotate(-90 157.9 96.9)">GND</text>
<text x="75.9" y="102.1" transform="rotate(-90 75.9 102.1)">SDA</text>
<text x="90.4" y="105.8" transform="rotate(-90 90.4 105.8)">R13</text>
<text x="93" y="105.8" transform="rotate(-90 93 105.8)">R14</text>
<text x="95.5" y="105.8" transform="rotate(-90 95.5 105.8)">R15</text>
<text x="97.7" y="105.8" transform="rotate(-90 97.7 105.8)">10k</text>
<text x="139.8" y="110.6" transform="rotate(-90 139.8 110.6)">C6</text>
<text x="144.9" y="110.6" transform="rotate(-90 144.9 110.6)">10µ</text>
<text x="89.2" y="114.7" transform="rotate(-90 89.2 114.7)">SW1</text>
<text x="132.5" y="119.8" transform="rotate(-90 132.5 119.8)">+5V</text>
<text x="79.2" y="122.3" transform="rotate(-180 79.2 122.3)">+5V</text>
<text x="139.4" y="121.7" transform="rotate(-90 139.4 121.7)">+5V</text>
<text x="112.2" y="155.3" transform="rotate(-90 112.2 155.3)">REL2A</text>
<text x="117.3" y="155.3" transform="rotate(-90 117.3 155.3)">REL2B</text>
<text x="122.4" y="155.3" transform="rotate(-90 122.4 155.3)">REL1A</text>
<text x="127.5" y="155.3" transform="rotate(-90 127.5 155.3)">REL1B</text>
<text x="132.5" y="155.3" transform="rotate(-90 132.5 155.3)">REL7A</text>
<text x="137.6" y="155.3" transform="rotate(-90 137.6 155.3)">REL7B</text>
<text x="142.7" y="155.3" transform="rotate(-90 142.7 155.3)">REL5A</text>
<text x="147.8" y="155.3" transform="rotate(-90 147.8 155.3)">REL5B</text>
<text x="155.4" y="155.3" transform="rotate(-90 155.4 155.3)">12V_IN</text>
<text x="160.4" y="155.3" transform="rotate(-90 160.4 155.3)">GND</text>
<text x="165.5" y="155.3" transform="rotate(-90 165.5 155.3)">5V_IN</text>
<text x="170.6" y="155.3" transform="rotate(-90 170.6 155.3)">GND</text>
<text x="35.4" y="166.8" transform="rotate(-90 35.4 166.8)">JP1</text>
<text x="68.5" y="166.8" transform="rotate(-90 68.5 166.8)">JP2</text>
<text x="113.1" y="169.5" transform="rotate(-90 113.1 169.5)">X5-1</text>
<text x="118.2" y="169.5" transform="rotate(-90 118.2 169.5)">X5-2</text>
<text x="123.3" y="169.5" transform="rotate(-90 123.3 169.5)">X6-1</text>
<text x="128.4" y="169.5" transform="rotate(-90 128.4 169.5)">X6-2</text>
<text x="133.4" y="169.5" transform="rotate(-90 133.4 169.5)">X7-1</text>
<text x="138.5" y="169.5" transform="rotate(-90 138.5 169.5)">X7-2</text>
<text x="143.6" y="169.5" transform="rotate(-90 143.6 169.5)">X8-1</text>
<text x="148.7" y="169.5" transform="rotate(-90 148.7 169.5)">X8-2</text>
<text x="156.3" y="170.7" transform="rotate(-90 156.3 170.7)">X11-1</text>
<text x="161.3" y="170.7" transform="rotate(-90 161.3 170.7)">X11-2</text>
<text x="166.4" y="170.9" transform="rotate(-90 166.4 170.9)">X12-1</text>
<text x="171.5" y="170.9" transform="rotate(-90 171.5 170.9)">X12-2</text>
<text x="41.1" y="175.4" transform="rotate(-90 41.1 175.4)">SCL</text>
<text x="43.7" y="179.9" transform="rotate(-90 43.7 179.9)">SCL_5V</text>
<text x="74.1" y="175.7" transform="rotate(-90 74.1 175.7)">SDA</text>
<text x="38.6" y="183.7" transform="rotate(-90 38.6 183.7)">SCL_IN_5V</text>
<text x="71.6" y="184" transform="rotate(-90 71.6 184)">SDA_IN_5V</text>
<text x="76.7" y="180.1" transform="rotate(-90 76.7 180.1)">SDA_5V</text>
<text x="112.2" y="193.4" transform="rotate(-90 112.2 193.4)">REL8A</text>
<text x="117.3" y="193.4" transform="rotate(-90 117.3 193.4)">REL8B</text>
<text x="122.4" y="193.4" transform="rotate(-90 122.4 193.4)">REL6A</text>
<text x="127.5" y="193.4" transform="rotate(-90 127.5 193.4)">REL6B</text>
<text x="132.5" y="193.4" transform="rotate(-90 132.5 193.4)">REL3A</text>
<text x="137.6" y="193.4" transform="rotate(-90 137.6 193.4)">REL3B</text>
<text x="142.7" y="193.4" transform="rotate(-90 142.7 193.4)">REL4A</text>
<text x="147.8" y="193.4" transform="rotate(-90 147.8 193.4)">REL4B</text>
<text x="155.4" y="193.4" transform="rotate(-90 155.4 193.4)">SCL_IN_5V</text>
<text x="160.4" y="193.4" transform="rotate(-90 160.4 193.4)">SDA_IN_5V</text>
<text x="165.5" y="193.4" transform="rotate(-90 165.5 193.4)">SCL_IN_3V3</text>
<text x="170.6" y="193.4" transform="rotate(-90 170.6 193.4)">SDA_IN_3V3</text>
<text x="51.3" y="203.6" transform="rotate(-90 51.3 203.6)">SCL_5V</text>
<text x="84.3" y="203.6" transform="rotate(-90 84.3 203.6)">SDA_5V</text>
<text x="113.1" y="207.6" transform="rotate(-90 113.1 207.6)">X1-1</text>
<text x="118.2" y="207.6" transform="rotate(-90 118.2 207.6)">X1-2</text>
<text x="123.3" y="207.6" transform="rotate(-90 123.3 207.6)">X2-1</text>
<text x="128.4" y="207.6" transform="rotate(-90 128.4 207.6)">X2-2</text>
<text x="133.4" y="207.6" transform="rotate(-90 133.4 207.6)">X3-1</text>
<text x="138.5" y="207.6" transform="rotate(-90 138.5 207.6)">X3-2</text>
<text x="143.6" y="207.6" transform="rotate(-90 143.6 207.6)">X4-1</text>
<text x="148.7" y="207.6" transform="rotate(-90 148.7 207.6)">X4-2</text>
<text x="156.3" y="207.6" transform="rotate(-90 156.3 207.6)">X9-2</text>
<text x="161.3" y="207.6" transform="rotate(-90 161.3 207.6)">X9-1</text>
<text x="166.4" y="209" transform="rotate(-90 166.4 209)">X10-2</text>
<text x="171.5" y="209" transform="rotate(-90 171.5 209)">X10-1</text>
<text x="36.1" y="226.4" transform="rotate(-180 36.1 226.4)">+5V</text>
<text x="42.2" y="222.6" transform="rotate(-90 42.2 222.6)">R10</text>
<text x="44.4" y="222.6" transform="rotate(-90 44.4 222.6)">10k</text>
<text x="69.1" y="226.4" transform="rotate(-180 69.1 226.4)">+5V</text>
<text x="75.2" y="222.6" transform="rotate(-90 75.2 222.6)">R12</text>
<text x="77.4" y="222.6" transform="rotate(-90 77.4 222.6)">10k</text>
<text x="56.4" y="230.8" transform="rotate(-90 56.4 230.8)">- BSS138</text>
<text x="42.2" y="240.4" transform="rotate(-90 42.2 240.4)">R9</text>
<text x="44.4" y="240.4" transform="rotate(-90 44.4 240.4)">10k</text>
<text x="75.2" y="240.4" transform="rotate(-90 75.2 240.4)">R11</text>
<text x="77.4" y="240.4" transform="rotate(-90 77.4 240.4)">10k</text>
<text x="104" y="242.9" transform="rotate(-90 104 242.9)">JP4</text>
<text x="126.8" y="242.9" transform="rotate(-90 126.8 242.9)">JP3</text>
<text x="144.6" y="242.9" transform="rotate(-90 144.6 242.9)">JP5</text>
<text x="155.4" y="241.6" transform="rotate(-90 155.4 241.6)">External LED</text>
<text x="122.4" y="246.7" transform="rotate(-90 122.4 246.7)">GND</text>
<text x="40.4" y="252.6" transform="rotate(-90 40.4 252.6)">+3V3</text>
<text x="73.4" y="252.6" transform="rotate(-90 73.4 252.6)">+3V3</text>
<text x="109.7" y="255" transform="rotate(-90 109.7 255)">12V_IN</text>
<text x="114.8" y="256.6" transform="rotate(-90 114.8 256.6)">5V_REG</text>
<text x="130" y="256.6" transform="rotate(-90 130 256.6)">5V_REG</text>
<text x="135.1" y="253.6" transform="rotate(-90 135.1 253.6)">5V_IN</text>
<text x="157.4" y="255.9" transform="rotate(-180 157.4 255.9)">LED1</text>
<text x="51.3" y="263.8" transform="rotate(-90 51.3 263.8)">SCL_IN_3V3</text>
<text x="138.6" y="258.1" transform="rotate(-90 138.6 258.1)">R16</text>
<text x="140.9" y="258.1" transform="rotate(-90 140.9 258.1)">470</text>
<text x="168.1" y="262" transform="rotate(-90 168.1 262)">GND</text>
<text x="84.3" y="264.1" transform="rotate(-90 84.3 264.1)">SDA_IN_3V3</text>
<text x="136.9" y="269" transform="rotate(-90 136.9 269)">+5V</text>
</g>
<g font-size="2.1">
<text x="48.4" y="68.6" transform="rotate(-90 48.4 68.6)">21</text>
<text x="50.9" y="68.6" transform="rotate(-90 50.9 68.6)">22</text>
<text x="53.5" y="68.6" transform="rotate(-90 53.5 68.6)">23</text>
<text x="56" y="68.6" transform="rotate(-90 56 68.6)">24</text>
<text x="58.5" y="68.6" transform="rotate(-90 58.5 68.6)">25</text>
<text x="61.1" y="68.6" transform="rotate(-90 61.1 68.6)">26</text>
<text x="63.6" y="68.6" transform="rotate(-90 63.6 68.6)">27</text>
<text x="66.2" y="68.6" transform="rotate(-90 66.2 68.6)">28</text>
<text x="71.2" y="68.6" transform="rotate(-90 71.2 68.6)">1</text>
<text x="73.8" y="68.6" transform="rotate(-90 73.8 68.6)">2</text>
<text x="76.3" y="68.6" transform="rotate(-90 76.3 68.6)">3</text>
<text x="78.9" y="68.6" transform="rotate(-90 78.9 68.6)">4</text>
<text x="81.4" y="68.6" transform="rotate(-90 81.4 68.6)">5</text>
<text x="83.9" y="68.6" transform="rotate(-90 83.9 68.6)">6</text>
<text x="86.5" y="68.6" transform="rotate(-90 86.5 68.6)">7</text>
<text x="89" y="68.6" transform="rotate(-90 89 68.6)">8</text>
<text x="49.5" y="76.8" transform="rotate(-90 49.5 76.8)">GPA0</text>
<text x="52.1" y="76.8" transform="rotate(-90 52.1 76.8)">GPA1</text>
<text x="54.6" y="76.8" transform="rotate(-90 54.6 76.8)">GPA2</text>
<text x="57.1" y="76.8" transform="rotate(-90 57.1 76.8)">GPA3</text>
<text x="59.7" y="76.8" transform="rotate(-90 59.7 76.8)">GPA4</text>
<text x="62.2" y="76.8" transform="rotate(-90 62.2 76.8)">GPA5</text>
<text x="64.8" y="76.8" transform="rotate(-90 64.8 76.8)">GPA6</text>
<text x="67.3" y="76.8" transform="rotate(-90 67.3 76.8)">GPA7</text>
<text x="72.4" y="77" transform="rotate(-90 72.4 77)">GPB0</text>
<text x="74.9" y="77" transform="rotate(-90 74.9 77)">GPB1</text>
<text x="77.4" y="77" transform="rotate(-90 77.4 77)">GPB2</text>
<text x="80" y="77" transform="rotate(-90 80 77)">GPB3</text>
<text x="82.5" y="77" transform="rotate(-90 82.5 77)">GPB4</text>
<text x="85" y="77" transform="rotate(-90 85 77)">GPB5</text>
<text x="87.6" y="77" transform="rotate(-90 87.6 77)">GPB6</text>
<text x="90.1" y="77" transform="rotate(-90 90.1 77)">GPB7</text>
<text x="49.5" y="87" transform="rotate(-90 49.5 87)">VDD</text>
<text x="54.6" y="87" transform="rotate(-90 54.6 87)">RESET</text>
<text x="59.7" y="87" transform="rotate(-90 59.7 87)">INTA</text>
<text x="62.2" y="87" transform="rotate(-90 62.2 87)">INTB</text>
<text x="72.3" y="87" transform="rotate(-90 72.3 87)">SCL</text>
<text x="74.9" y="87" transform="rotate(-90 74.9 87)">SDA</text>
<text x="80" y="87" transform="rotate(-90 80 87)">A0</text>
<text x="82.5" y="87" transform="rotate(-90 82.5 87)">A1</text>
<text x="85" y="87" transform="rotate(-90 85 87)">A2</text>
<text x="90.1" y="87" transform="rotate(-90 90.1 87)">VSS</text>
<text x="134.7" y="84.4" transform="rotate(-90 134.7 84.4)">2*2</text>
<text x="48.4" y="90.8" transform="rotate(-90 48.4 90.8)">9</text>
<text x="53.5" y="92" transform="rotate(-90 53.5 92)">18</text>
<text x="58.5" y="92" transform="rotate(-90 58.5 92)">20</text>
<text x="61.1" y="92" transform="rotate(-90 61.1 92)">19</text>
<text x="71.2" y="92" transform="rotate(-90 71.2 92)">12</text>
<text x="73.8" y="92" transform="rotate(-90 73.8 92)">13</text>
<text x="78.9" y="92" transform="rotate(-90 78.9 92)">15</text>
<text x="81.4" y="92" transform="rotate(-90 81.4 92)">16</text>
<text x="83.9" y="92" transform="rotate(-90 83.9 92)">17</text>
<text x="89" y="92" transform="rotate(-90 89 92)">10</text>
<text x="140.4" y="93.6" transform="rotate(-180 140.4 93.6)">GND</text>
<text x="146.2" y="94.7" transform="rotate(-180 146.2 94.7)">1</text>
<text x="135.8" y="99.7" transform="rotate(-90 135.8 99.7)">VIN VOUT</text>
<text x="78.9" y="104.2" transform="rotate(-90 78.9 104.2)">1</text>
<text x="81.4" y="104.2" transform="rotate(-90 81.4 104.2)">2</text>
<text x="83.9" y="104.2" transform="rotate(-90 83.9 104.2)">3</text>
<text x="134.7" y="105.5" transform="rotate(-90 134.7 105.5)">3</text>
<text x="78.9" y="116.2" transform="rotate(-90 78.9 116.2)">6</text>
<text x="81.4" y="116.2" transform="rotate(-90 81.4 116.2)">5</text>
<text x="83.9" y="116.2" transform="rotate(-90 83.9 116.2)">4</text>
<text x="38.2" y="163.9" transform="rotate(-90 38.2 163.9)">1</text>
<text x="40.8" y="163.9" transform="rotate(-90 40.8 163.9)">2</text>
<text x="43.3" y="163.9" transform="rotate(-90 43.3 163.9)">3</text>
<text x="71.2" y="163.9" transform="rotate(-90 71.2 163.9)">1</text>
<text x="73.8" y="163.9" transform="rotate(-90 73.8 163.9)">2</text>
<text x="76.3" y="163.9" transform="rotate(-90 76.3 163.9)">3</text>
<text x="106.8" y="240.1" transform="rotate(-90 106.8 240.1)">1</text>
<text x="109.3" y="240.1" transform="rotate(-90 109.3 240.1)">2</text>
<text x="111.9" y="240.1" transform="rotate(-90 111.9 240.1)">3</text>
<text x="114.4" y="240.1" transform="rotate(-90 114.4 240.1)">4</text>
<text x="129.6" y="240.1" transform="rotate(-90 129.6 240.1)">1</text>
<text x="132.2" y="240.1" transform="rotate(-90 132.2 240.1)">2</text>
<text x="134.7" y="240.1" transform="rotate(-90 134.7 240.1)">3</text>
<text x="147.4" y="240.1" transform="rotate(-90 147.4 240.1)">1</text>
<text x="149.9" y="240.1" transform="rotate(-90 149.9 240.1)">2</text>
</g>
<g font-size="1.8">
<text x="80.1" y="104.8" transform="rotate(-180 80.1 104.8)">1</text>
<text x="82.3" y="104.8" transform="rotate(-180 82.3 104.8)">2</text>
<text x="84.9" y="104.8" transform="rotate(-180 84.9 104.8)">3</text>
<text x="79.7" y="113.2" transform="rotate(-180 79.7 113.2)">ON</text>
</g>
</svg>
